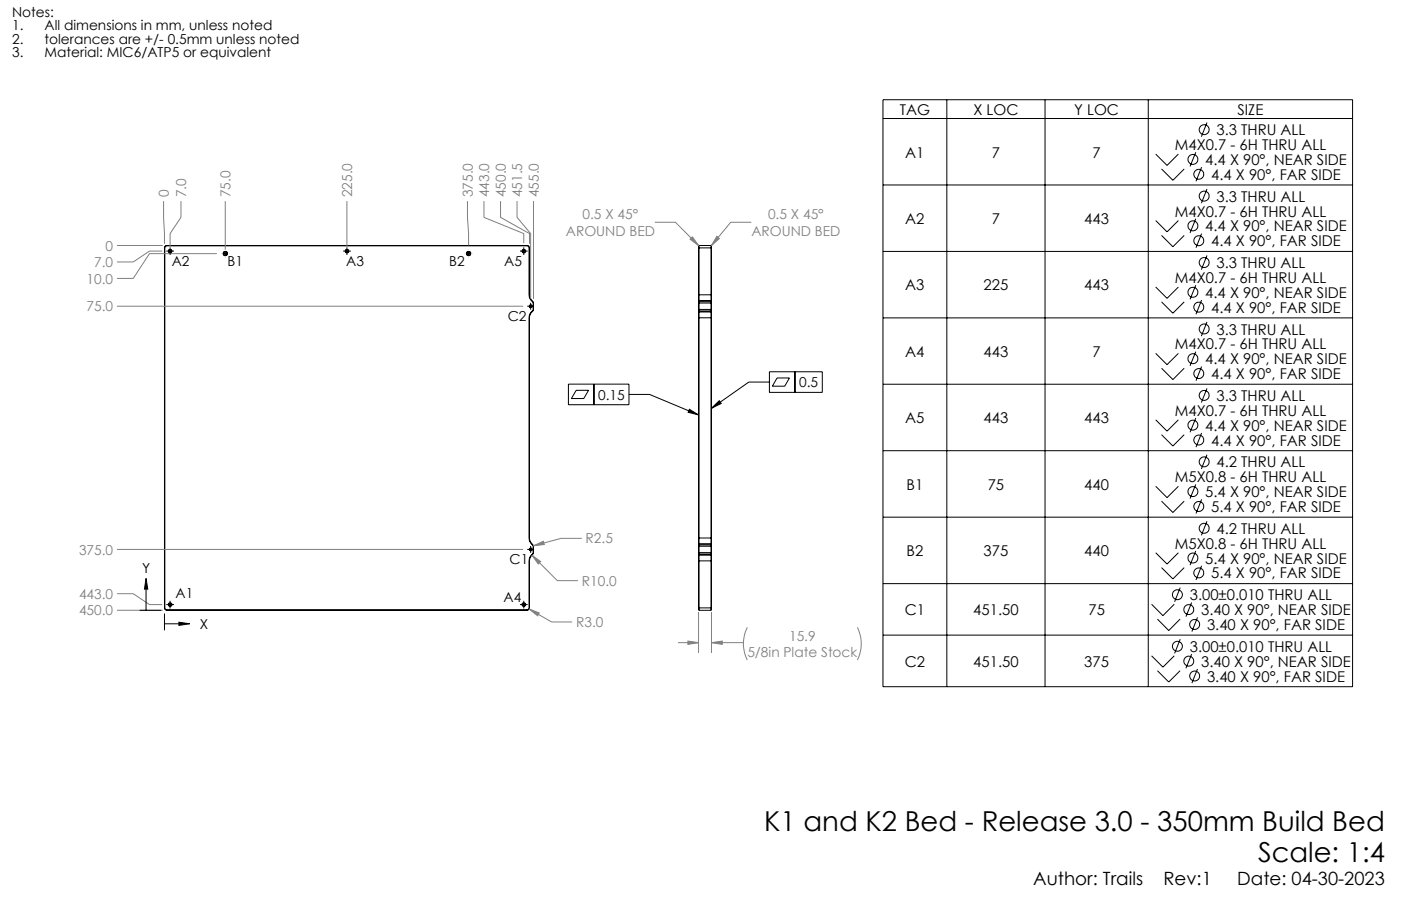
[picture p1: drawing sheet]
<svg xmlns="http://www.w3.org/2000/svg" width="432mm" height="279mm" viewBox="0 0 432 279" stroke-linecap="round" stroke-linejoin="round" font-family="sans-serif">
<g fill="none" stroke="#000" stroke-width=".31">
<path d="M272.1 30.8h144.8v181h-144.8zM272.1 36.5h144.8M291.8 30.8v181M322.1 30.8v181M353.9 30.8v181M372 37.8l-1.7 4.4M272.1 57h144.8M356.2 47.5l3.5 3.5 3.5-3.5M358 52.1l3.5 3.5 3.5-3.5M368.5 47l-1.7 4.3M370.3 51.5l-1.7 4.4M372 58.3l-1.7 4.4"/>
<path d="M50.7 76.4v111.1M50.7 76.4h.1M50.8 76.4v111.1M51.3 77.4h2.3M51.4 75.7l-.6 .3-.1 .4M51.4 75.8l-.3 .1-.3 .5M51.4 75.7v.1M51.4 75.8h111.1M51.4 75.7h111.1M52.4 76.3v2.3M68.1 78.2h.1M68.8 78.2h1.3"/>
<path d="M69.4 76.9h.1M69.4 77.6v1.2M69.4 79.5h.1M70.7 78.2h.1M105.8 77.4h2.3M106.9 76.3v2.3M143.1 78.2h.1M143.8 78.2h1.3M144.4 76.9h.1M144.4 77.6v1.2M144.4 79.5h.1M145.7 78.2h.1"/>
<path d="M160.3 77.4h2.3M161.4 76.3v2.3M162.5 75.8l.4 .3 .2 .3M162.5 75.7l.5 .2 .2 .5M162.5 75.7v.1M163.1 76.4v14.5M163.1 76.4h.1M163.2 76.4v14.5M215.3 76.4h4M215.3 76.4v14.5M215.4 75.7v17M215.4 75.7l-.1 .7"/>
<path d="M215.4 75.7h3.7M219.1 75.7v17M219.1 75.7l.2 .7M219.3 76.4v14.5M272.1 77.5h144.8M356.2 68l3.5 3.5 3.5-3.5M358 72.6l3.5 3.5 3.5-3.5M368.5 67.5l-1.7 4.3M370.3 72l-1.7 4.4M372 78.8l-1.7 4.3M162.5 94.4h2.1M163.1 90.9l.1 .8 .6 1.1"/>
<path d="M163.1 98v67.9M163.1 98h.1M163.1 90.9h.1M163.2 90.9l.2 1 .5 .8M163.2 98v67.9M163.5 93.4v2.1M163.8 96.1l-.6 1.1-.1 .8M163.8 92.8l.4 .3M163.8 96.1l.1 .1M163.9 96.2l-.5 .8-.2 1M163.9 92.7l-.1 .1M163.9 92.7l.4 .3"/>
<path d="M164.2 93.1l.1 .4M164.2 95.8l-.4 .3M164.2 95.8l.1 .1M164.3 93l.1 .5M164.3 93l-.1 .1M164.3 95.9l-.4 .3M164.3 95.4l-.1 .4M164.3 93.5v1.9M164.3 95.4h.1M164.3 93.5h.1M164.4 95.4l-.1 .5M164.4 93.5v1.9"/>
<path d="M215.3 93.1v.4M215.3 95.4v.4M215.3 90.9v1.9M215.3 96.1v1.9M215.3 98h4M215.3 90.9h4M215.3 95.4h4M215.3 93.5h4M215.3 92.8v.3M215.3 93.5v1.9M215.3 95.8v.3M215.3 98v67.9"/>
<path d="M215.3 95.8l.1 .1M215.3 96.1l.1 .1M215.4 93v2.9M215.4 96.2v71.5M215.4 93h3.7M215.4 92.7v.3M215.4 95.9v.3M215.4 95.9h3.7M215.4 93l-.1 .1M215.4 96.2h3.7M215.4 92.7h3.7M215.4 92.7l-.1 .1"/>
<path d="M219.1 93v2.9M219.1 96.2v71.5M219.1 92.7v.3M219.1 95.9v.3M219.1 93l.2 .1M219.1 92.7l.2 .1M219.3 93.1v.4M219.3 95.4v.4M219.3 90.9v1.9M219.3 96.1v1.9M219.3 92.8v.3M219.3 93.5v1.9"/>
<path d="M219.3 95.8v.3M219.3 98v67.9M219.3 95.8l-.2 .1M219.3 96.1l-.2 .1M272.1 98h144.8M356.2 88.5l3.5 3.5 3.5-3.5M358 93.1l3.5 3.5 3.5-3.5M368.5 87.9l-1.7 4.4M370.3 92.5l-1.7 4.4M372 99.3l-1.7 4.3M175.2 118.5h18.7v6.3h-18.7zM183.1 118.5v6.3"/>
<path d="M237.1 114.7h16.3v6.3h-16.3zM237.1 117.8h-6.3l-11.5 8.1M239.5 116.6h3.8l-1.4 2.5h-3.8zM245 114.7v6.3M272.1 118.5h144.8M356.2 109l3.5 3.5 3.5-3.5M358 113.6l3.5 3.5 3.5-3.5M368.5 108.4l-1.7 4.4M370.3 113l-1.7 4.4M372 119.8l-1.7 4.3M177.6 120.4h3.8l-1.5 2.5h-3.8zM193.9 121.6h6.3l15.1 6.4"/>
<path d="M212.5 126.2l2.8 1.8-3.2-.9zM219.3 125.9l2.4-2.3 .6 .8zM272.1 139h144.8M356.2 129.5l3.5 3.5 3.5-3.5M358 134.1l3.5 3.4 3.5-3.4M368.5 128.9l-1.7 4.4M370.3 133.5l-1.7 4.4M272.1 159.5h144.8M356.2 150l3.5 3.5 3.5-3.5M358 154.6l3.5 3.4 3.5-3.4M368.5 149.4l-1.7 4.4M370.3 154l-1.7 4.4"/>
<path d="M372 140.2l-1.7 4.4M45 178.4l.5 3.3h-1zM162.5 169.4h2.1M163.1 165.9l.1 .8 .6 1.1M163.1 173v14.5M163.1 165.9h.1M163.1 173h.1M163.2 165.9l.2 1 .5 .8M163.2 173v14.5M163.5 168.4v2.1M163.8 171.1l-.6 1.1-.1 .8M163.8 167.8l.4 .3"/>
<path d="M163.8 171.1l.1 .1M163.9 171.2l-.5 .8-.2 1M163.9 167.7l-.1 .1M163.9 167.7l.4 .3M164.2 168.1l.1 .4M164.2 170.8l-.4 .3M164.2 170.8l.1 .1M164.3 168l.1 .5M164.3 168l-.1 .1M164.3 170.9l-.4 .3M164.3 170.4l-.1 .4M164.3 168.5v1.9"/>
<path d="M164.3 170.4h.1M164.3 168.5h.1M164.4 170.4l-.1 .5M164.4 168.5v1.9M215.3 168.1v.4M215.3 170.4v.4M215.3 171.1v1.9M215.3 165.9v1.9M215.3 165.9h4M215.3 173h4M215.3 170.4h4M215.3 168.5h4"/>
<path d="M215.3 167.8v.3M215.3 168.5v1.9M215.3 170.8v.3M215.3 173v14.5M215.3 170.8l.1 .1M215.3 171.1l.1 .1M215.4 168v2.9M215.4 171.2v17M215.4 170.9h3.7M215.4 168h3.7M215.4 167.7v.3M215.4 170.9v.3"/>
<path d="M215.4 168l-.1 .1M215.4 167.7h3.7M215.4 171.2h3.7M215.4 167.7l-.1 .1M219.1 168v2.9M219.1 171.2v17M219.1 167.7v.3M219.1 170.9v.3M219.1 168l.2 .1M219.1 167.7l.2 .1M219.3 170.4v.4M219.3 168.1v.4"/>
<path d="M219.3 171.1v1.9M219.3 165.9v1.9M219.3 170.8l-.2 .1M219.3 167.8v.3M219.3 168.5v1.9M219.3 170.8v.3M219.3 173v14.5M219.3 171.1l-.2 .1M272.1 180h144.8M356.2 170.5l3.5 3.5 3.5-3.5M358 175l3.5 3.5 3.5-3.5M368.5 169.9l-1.7 4.4"/>
<path d="M370.3 174.5l-1.7 4.4M372 160.7l-1.7 4.4M43 188.2h6.7M45 181.7v6.5M50.7 189.2v5.2M50.7 192.4h4.4M50.7 187.5l.2 .5 .5 .2M50.7 187.5h.1M50.8 187.5l.3 .5 .3 .1M51.3 186.4h2.3M51.4 188.1v.1M51.4 188.1h111.1"/>
<path d="M51.4 188.2h111.1M52.4 185.3v2.3M55.1 191.9l3.4 .5-3.4 .5zM160.3 186.4h2.3M161.4 185.3v2.3M162.5 188.1v.1M163.1 187.5l-.2 .4-.4 .2M163.1 187.5h.1M163.2 187.5l-.2 .5-.5 .2M215.3 187.5l.1 .7M215.3 187.5h4M215.4 188.2h3.7"/>
<path d="M219.3 187.5l-.2 .7M272.1 195.9h144.8M354.9 186.3l3.5 3.6 3.5-3.6M356.7 190.9l3.5 3.6 3.5-3.6M363.7 181.2l-1.7 4.4M363.7 197.1l-1.7 4.4M367.3 185.8l-1.8 4.4M369.1 190.4l-1.8 4.4M354.9 202.2l3.5 3.5 3.5-3.5M356.7 206.8l3.5 3.5 3.5-3.5M367.3 201.7l-1.8 4.4M369.1 206.3l-1.8 4.4"/>
<circle cx="371.1" cy="40" r="1.53"/>
<circle cx="367.7" cy="49.2" r="1.53"/>
<circle cx="369.5" cy="53.7" r="1.53"/>
<circle cx="52.4" cy="77.4" r=".41"/>
<circle cx="52.4" cy="77.4" r=".56"/>
<circle cx="69.4" cy="78.2" r=".53"/>
<circle cx="69.4" cy="78.2" r=".68"/>
<circle cx="106.9" cy="77.4" r=".41"/>
<circle cx="106.9" cy="77.4" r=".56"/>
<circle cx="144.4" cy="78.2" r=".53"/>
<circle cx="144.4" cy="78.2" r=".68"/>
<circle cx="161.4" cy="77.4" r=".41"/>
<circle cx="161.4" cy="77.4" r=".56"/>
<circle cx="367.7" cy="69.7" r="1.53"/>
<circle cx="369.5" cy="74.2" r="1.53"/>
<circle cx="371.1" cy="60.5" r="1.53"/>
<circle cx="163.6" cy="94.5" r=".37"/>
<circle cx="163.6" cy="94.4" r=".43"/>
<circle cx="367.6" cy="90.1" r="1.54"/>
<circle cx="369.5" cy="94.7" r="1.54"/>
<circle cx="371.1" cy="81" r="1.54"/>
<circle cx="367.7" cy="110.6" r="1.53"/>
<circle cx="369.5" cy="115.2" r="1.53"/>
<circle cx="371.1" cy="101.4" r="1.53"/>
<circle cx="367.7" cy="131.1" r="1.53"/>
<circle cx="369.5" cy="135.7" r="1.53"/>
<circle cx="371.1" cy="121.9" r="1.53"/>
<circle cx="367.7" cy="151.6" r="1.53"/>
<circle cx="369.5" cy="156.2" r="1.53"/>
<circle cx="371.1" cy="142.4" r="1.53"/>
<circle cx="163.6" cy="169.5" r=".37"/>
<circle cx="163.6" cy="169.4" r=".43"/>
<circle cx="367.7" cy="172.1" r="1.53"/>
<circle cx="369.5" cy="176.7" r="1.53"/>
<circle cx="371.1" cy="162.9" r="1.53"/>
<circle cx="52.4" cy="186.5" r=".41"/>
<circle cx="52.4" cy="186.4" r=".56"/>
<circle cx="161.4" cy="186.5" r=".41"/>
<circle cx="161.4" cy="186.4" r=".56"/>
<circle cx="362.9" cy="199.3" r="1.53"/>
<circle cx="362.9" cy="183.4" r="1.53"/>
<circle cx="366.4" cy="188" r="1.53"/>
<circle cx="368.2" cy="192.6" r="1.53"/>
<circle cx="366.4" cy="203.9" r="1.53"/>
<circle cx="368.2" cy="208.5" r="1.53"/>
</g>
<g fill="none" stroke="#808080" stroke-width=".31">
<path d="M36.1 75.7h14.1M50 77.4h-3.9l-5 3.4h-5M50.4 62l.3 13.2M55.8 62v5l-3.4 5v4.2M66.9 78.2h-20.8l-5 7.7h-5M69.4 62v14.9M106.9 62v14.2M144.1 62l.3 13.6M149.2 62v5l12.2 5v3M154.3 62v5l8.9 5v3.2M159.3 62v5l4.2 5v20.1M164.4 62v30.2"/>
<path d="M201.8 68.5h6.4l7.2 7.3M212.7 73.8l.7-.7 2 2.7zM220.9 72.9l.8 .7-2.5 2.2zM231.6 68.5h-6.4l-6 7.3M36.1 94.4h125.1M36.1 169.4h125.1M163.9 171.2l2.7 2-.7 .7zM163.9 171.2l7.9 7.9h6.3M164.4 168.3l3.1-1.4 .2 1zM179.3 166h-6.3l-8.6 2.3M36.1 183.1h5l5 3.3h3.9M36.1 188.2h14.1"/>
<path d="M163.1 187.8l3.1 1.2-.5 .9zM163.1 187.8l6.9 4h6.4M209 198.2h6.3M212 197.7l3.3 .5-3.3 .5zM215.3 188.7v12.7M219.3 198.2l3.3-.5v1zM219.3 188.7v12.7M219.3 198.2h9.8M230.3 193.5a11.2 11.2 0 0 0 0 10.1M264.3 193.5a11.5 11.5 0 0 1 0 10.1"/>
</g>
<path d="M52.5 77.9a.5 .5 0 0 1-.5-.7 .5 .5 0 0 1 .9-.1 .5 .5 0 0 1-.3 .8h-.1M107 77.9a.5 .5 0 0 1-.5-.7 .5 .5 0 0 1 .9-.1 .5 .5 0 0 1-.3 .8h-.1M161.5 77.9a.5 .5 0 0 1-.5-.7 .5 .5 0 0 1 .9-.1 .5 .5 0 0 1-.3 .8h-.1M52.5 186.9a.5 .5 0 0 1-.5-.7 .5 .5 0 0 1 .9-.1 .5 .5 0 0 1-.3 .8h-.1M161.5 186.9a.5 .5 0 0 1-.5-.7 .5 .5 0 0 1 .9-.1 .5 .5 0 0 1-.3 .8h-.1" fill="none" stroke="#000" stroke-width=".31" stroke-dasharray="1.3 .6" stroke-linecap="butt"/>
<path d="M69.5 78.8a.63 .63 0 0 1-.6-.9 .63 .63 0 0 1 1.1-.1 .63 .63 0 0 1-.4 1h-.1M144.5 78.8a.63 .63 0 0 1-.6-.9 .63 .63 0 0 1 1.1-.1 .63 .63 0 0 1-.4 1h-.1" fill="none" stroke="#000" stroke-width=".31" stroke-dasharray="1.3 .6" stroke-dashoffset=".6" stroke-linecap="butt"/>
<path d="M212.5 126.2l2.8 1.8-3.2-.9zM219.3 125.9l2.4-2.3 .6 .8z" fill="#000"/>
<path d="M163.9 171.2l2 2.7 .7-.7zM163.1 187.8l2.6 2.1 .5-.9zM164.4 168.3l3.3-.4-.2-1zM212 197.7l3.3 .5-3.3 .5zM219.3 198.2l3.3-.5v1zM212.7 73.8l.7-.7 2 2.7zM220.9 72.9l.8 .7-2.5 2.2z" fill="#808080"/>
<path d="M55.1 191.9l3.4 .5-3.4 .5zM45 178.4l.5 3.3h-1z" fill="#000"/>
<g font-size="8.5">
<text x="235.6" y="256.3">K1 and K2 Bed - Release 3.0 - 350mm Build Bed</text>
<text x="387.8" y="265.8">Scale: 1:4</text>
</g>
<g font-size="5.6">
<text x="318.5" y="273">Author: Trails</text>
<text x="358.6" y="273">Rev:1</text>
<text x="381.3" y="273">Date: 04-30-2023</text>
</g>
<g font-size="4.6">
<text x="277.3" y="35.4">TAG</text>
<text x="300" y="35.4">X LOC</text>
<text x="331.1" y="35.4">Y LOC</text>
<text x="381.4" y="35.4">SIZE</text>
<text x="374.9" y="41.7">3.3 THRU ALL</text>
<text x="362.1" y="46.3">M4X0.7 - 6H THRU ALL</text>
<text x="279" y="48.6">A1</text>
<text x="305.7" y="48.6">7</text>
<text x="336.7" y="48.6">7</text>
<text x="371.5" y="50.9">4.4 X 90°, NEAR SIDE</text>
<text x="373.3" y="55.5">4.4 X 90°, FAR SIDE</text>
<text x="374.9" y="62.2">3.3 THRU ALL</text>
<text x="279" y="69.1">A2</text>
<text x="305.7" y="69.1">7</text>
<text x="334.2" y="69.1">443</text>
<text x="362.1" y="66.8">M4X0.7 - 6H THRU ALL</text>
<text x="371.5" y="71.4">4.4 X 90°, NEAR SIDE</text>
<text x="373.3" y="76">4.4 X 90°, FAR SIDE</text>
<text x="374.9" y="82.7">3.3 THRU ALL</text>
<text x="279" y="89.6">A3</text>
<text x="303.1" y="89.6">225</text>
<text x="334.2" y="89.6">443</text>
<text x="362.1" y="87.3">M4X0.7 - 6H THRU ALL</text>
<text x="371.5" y="91.9">4.4 X 90°, NEAR SIDE</text>
<text x="373.3" y="96.4">4.4 X 90°, FAR SIDE</text>
<text x="362.1" y="107.8">M4X0.7 - 6H THRU ALL</text>
<text x="374.9" y="103.2">3.3 THRU ALL</text>
<text x="279" y="110.1">A4</text>
<text x="303.1" y="110.1">443</text>
<text x="336.7" y="110.1">7</text>
<text x="371.5" y="112.3">4.4 X 90°, NEAR SIDE</text>
<text x="373.3" y="116.9">4.4 X 90°, FAR SIDE</text>
<text x="374.9" y="123.7">3.3 THRU ALL</text>
<text x="279" y="130.5">A5</text>
<text x="303.1" y="130.5">443</text>
<text x="334.2" y="130.5">443</text>
<text x="362.1" y="128.2">M4X0.7 - 6H THRU ALL</text>
<text x="371.5" y="132.8">4.4 X 90°, NEAR SIDE</text>
<text x="373.3" y="137.4">4.4 X 90°, FAR SIDE</text>
<text x="362.1" y="148.7">M5X0.8 - 6H THRU ALL</text>
<text x="374.9" y="144.1">4.2 THRU ALL</text>
<text x="279.4" y="151">B1</text>
<text x="304.4" y="151">75</text>
<text x="334.2" y="151">440</text>
<text x="371.5" y="153.3">5.4 X 90°, NEAR SIDE</text>
<text x="373.3" y="157.9">5.4 X 90°, FAR SIDE</text>
<text x="374.9" y="164.6">4.2 THRU ALL</text>
<text x="279.4" y="171.5">B2</text>
<text x="303.1" y="171.5">375</text>
<text x="334.2" y="171.5">440</text>
<text x="362.1" y="169.2">M5X0.8 - 6H THRU ALL</text>
<text x="371.5" y="173.8">5.4 X 90°, NEAR SIDE</text>
<text x="373.3" y="178.4">5.4 X 90°, FAR SIDE</text>
<text x="366.7" y="185.1">3.00±0.010 THRU ALL</text>
<text x="278.9" y="189.7">C1</text>
<text x="300" y="189.7">451.50</text>
<text x="335.5" y="189.7">75</text>
<text x="370.2" y="189.7">3.40 X 90°, NEAR SIDE</text>
<text x="372" y="194.3">3.40 X 90°, FAR SIDE</text>
<text x="366.7" y="201">3.00±0.010 THRU ALL</text>
<text x="278.9" y="205.6">C2</text>
<text x="300" y="205.6">451.50</text>
<text x="334.2" y="205.6">375</text>
<text x="370.2" y="205.6">3.40 X 90°, NEAR SIDE</text>
<text x="372" y="210.2">3.40 X 90°, FAR SIDE</text>
</g>
<g font-size="4.2">
<text x="3.7" y="5.1">Notes:</text>
<text x="3.7" y="9.3">1.</text>
<text x="13.7" y="9.3">All dimensions in mm, unless noted</text>
<text x="3.7" y="13.5">2.</text>
<text x="3.7" y="17.7">3.</text>
<text x="13.7" y="13.5">tolerances are +/- 0.5mm unless noted</text>
<text x="13.7" y="17.7">Material: MIC6/ATP5 or equivalent</text>
<text x="52.9" y="82">A2</text>
<text x="70.1" y="82">B1</text>
<text x="106.7" y="82">A3</text>
<text x="138.4" y="82">B2</text>
<text x="155.4" y="82">A5</text>
<text x="156.5" y="99">C2</text>
<text x="246.3" y="119.4">0.5</text>
<text x="184.4" y="123.2">0.15</text>
<text x="157.1" y="173.8">C1</text>
<text x="43.8" y="176.8">Y</text>
<text x="54.1" y="184.4">A1</text>
<text x="155.2" y="185.6">A4</text>
<text x="61.6" y="194">X</text>
</g>
<g font-size="4.2" fill="#808080">
<text x="52" y="60.8" transform="rotate(-90 52 60.8)">0</text>
<text x="57.4" y="60.8" transform="rotate(-90 57.4 60.8)">7.0</text>
<text x="71.1" y="60.8" transform="rotate(-90 71.1 60.8)">75.0</text>
<text x="108.6" y="60.8" transform="rotate(-90 108.6 60.8)">225.0</text>
<text x="145.7" y="60.8" transform="rotate(-90 145.7 60.8)">375.0</text>
<text x="150.8" y="60.8" transform="rotate(-90 150.8 60.8)">443.0</text>
<text x="155.9" y="60.8" transform="rotate(-90 155.9 60.8)">450.0</text>
<text x="161" y="60.8" transform="rotate(-90 161 60.8)">451.5</text>
<text x="166.1" y="60.8" transform="rotate(-90 166.1 60.8)">455.0</text>
<text x="179.5" y="67.6">0.5 X 45°</text>
<text x="236.7" y="67.6">0.5 X 45°</text>
<text x="32.6" y="77.3">0</text>
<text x="174.4" y="72.6">AROUND BED</text>
<text x="231.6" y="72.6">AROUND BED</text>
<text x="29" y="82.4">7.0</text>
<text x="26.7" y="87.5">10.0</text>
<text x="26.7" y="96">75.0</text>
<text x="180.5" y="167.6">R2.5</text>
<text x="24.4" y="171">375.0</text>
<text x="24.4" y="184.7">443.0</text>
<text x="179.3" y="180.7">R10.0</text>
<text x="24.4" y="189.8">450.0</text>
<text x="177.5" y="193.4">R3.0</text>
<text x="243.2" y="197.6">15.9</text>
<text x="230.3" y="202.6">5/8in Plate Stock</text>
</g>
</svg>
